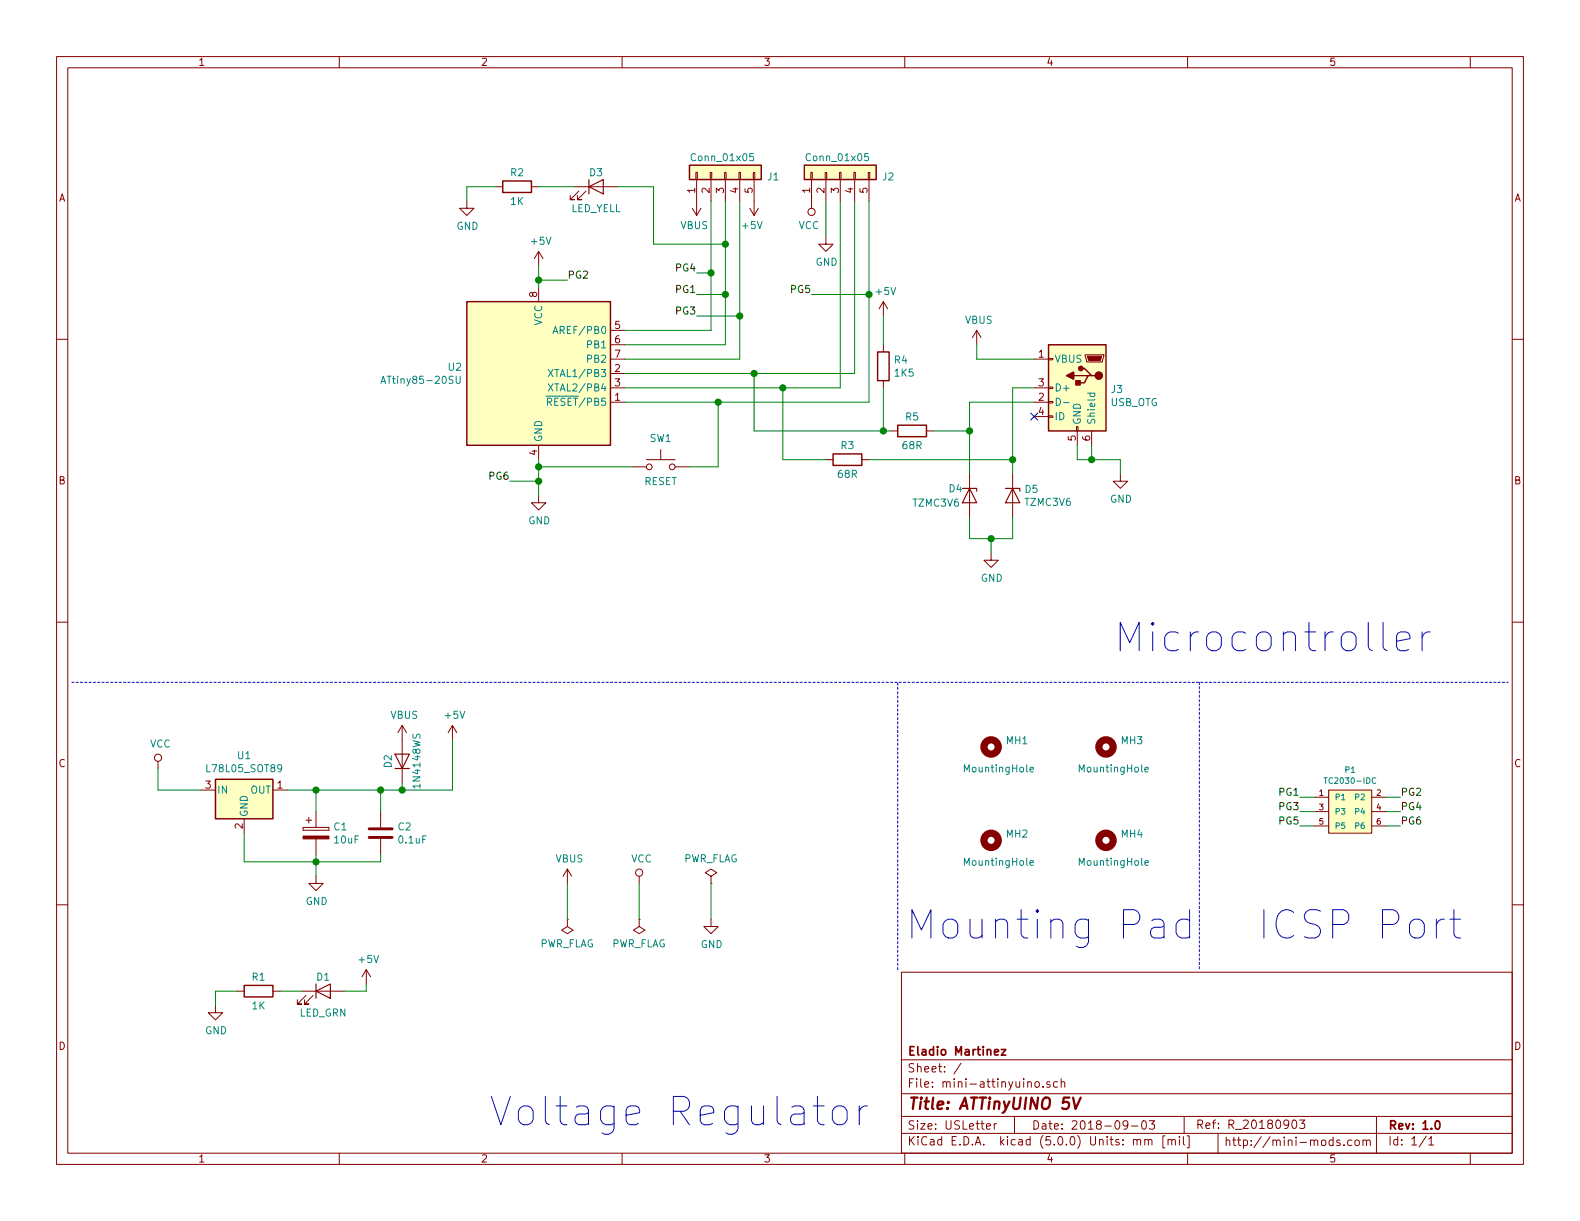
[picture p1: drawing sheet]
<svg xmlns="http://www.w3.org/2000/svg" width="279mm" height="216mm" viewBox="0 0 279 216" stroke-linecap="round" stroke-linejoin="round" font-family="sans-serif">
<g fill="none" stroke="#840000" stroke-width=".18">
<path d="M10 10h259.4v195.9h-259.4zM12 12h255.4v191.9h-255.4zM60 10v2M110 10v2M160 10v2M210 10v2M260 10v2M82.5 35.6v1.2h1.3l-1.3 1.3-1.2-1.3h1.2M87.6 33h1.3M94 33h1.2M101.6 33h7.6M102.4 33.8l-1.6 1.5h.8h-.8v-.8"/>
<path d="M103.6 33.8l-1.5 1.5h.8h-.8v-.8M122.4 36.8l.8 1.3M123.1 30.5h.2v1.3h-.2zM123.2 31.8v6.3M124 36.8l-.8 1.3M125.6 30.5h.3v1.3h-.3zM125.7 31.8v3.8M128.1 30.5h.3v1.3h-.3zM128.3 31.8v3.8M130.7 30.5h.2v1.3h-.2zM130.8 31.8v3.8M132.6 36.8l.7 1.3"/>
<path d="M133.2 30.5h.3v1.3h-.3zM133.3 31.8v6.3M134.1 36.8l-.8 1.3M143.4 30.5h.2v1.3h-.2zM143.5 31.8v5M145.9 30.5h.3v1.3h-.3zM146 31.8v3.8M148.5 30.5h.2v1.3h-.2zM148.6 31.8v3.8M151 30.5h.3v1.3h-.3zM151.1 31.8v3.8M153.5 30.5h.3v1.3h-.3z"/>
<path d="M153.7 31.8v3.8M10 60h2M95.2 44.5v2.5M95.2 50.8v2.5M95.2 44.5l-.7 1.2M95.2 44.5l.8 1.2M107.9 58.4h2.6M146 41.9v1.3h1.3l-1.3 1.3-1.2-1.3h1.2M156.2 53.3v2.6M156.2 53.3l-.8 1.3M156.2 53.3l.8 1.3M172.7 58.4l-.7 1.3"/>
<path d="M172.7 58.4v2.6M172.7 58.4l.8 1.3M267.4 60h2M95.2 78.7v2.6M107.9 71.1h2.6M107.9 66h2.6M107.9 68.6h2.6M107.9 61h2.6M107.9 63.5h2.6M116.8 79.5v1.8M156.2 61v1.2M156.2 67.3v1.3"/>
<path d="M157.5 76.2h1.2M163.8 76.2h1.3M182.9 71.1h2.5M182.9 68.6h2.5M182.9 63.5h2.5M182.9 73.7h2.5M185.4 73.5h.8v.3h-.8zM185.4 71h.8v.2h-.8zM185.4 68.5h.8v.2h-.8zM185.4 63.4h.8v.2h-.8zM190.4 75.4h.2v.8h-.2zM190.5 76.2v2.5"/>
<path d="M191.9 62.7h3.3v.3l-.3 1h-2.7zM193 76.2v2.5M95.2 87.6v1.3h1.3l-1.3 1.3-1.2-1.3h1.2M111.8 82.6h2.5M114.3 81.3h5.1M119.4 82.6h2.5M146 81.3h1.3M152.4 81.3h1.3M171.4 83.8v7.6M175.3 97.8v1.3h1.2l-1.2 1.2-1.3-1.2h1.3M179.1 83.8v7.6M198.1 83.8v1.3h1.3l-1.3 1.3-1.3-1.3h1.3"/>
<path d="M10 110h2M267.4 110h2M27.9 134.6v1.3M35.6 139.7h2.5M48.3 139.7h2.5M71.1 128.3v10.1M71.1 128.3l-.7 1.2M71.1 128.3l.8 1.2M80 128.3l-.8 1.2M80 128.3v2.5M80 128.3l.8 1.2M234.9 139.7h7.7v7.6h-7.7z"/>
<path d="M10 160h2M43.2 144.8v2.5M53.6 146.3v.5zM53.6 146.8h4.6zM53.6 146.3h4.6zM54.1 145h1M54.6 144.5v1M55.9 154.9v1.3h1.2l-1.2 1.3-1.3-1.3h1.3M55.9 143.5v2.8M55.9 148.3v2.8M58.2 146.3v.5zM67.3 143.5v2.8"/>
<path d="M67.3 148.3v2.8M100.3 153.7l-.7 1.2M100.3 153.7v2.5M100.3 153.7l.8 1.2M113 154.9v1.3M125.7 154.9l1-.6-1-.6-1 .6 1 .6v1.3M125.7 156.2h.1M232.4 141h2.5M232.4 143.5h2.5M232.4 146.1h2.5M242.6 141h2.5M242.6 143.5h2.5"/>
<path d="M242.6 146.1h2.5M267.4 160h2M38.1 177.8v1.3h1.3l-1.3 1.2-1.3-1.2h1.3M41.9 175.3h1.3M48.3 175.3h1.2M53.3 175.3h7.7M54.1 176l-1.5 1.5h.7h-.7v-.7M55.4 176l-1.6 1.5h.8h-.8v-.7M64.8 171.5l-.8 1.2M64.8 171.5v2.5M64.8 171.5l.7 1.2M100.3 162.6v1.2l1 .7-1 .6-1-.6 1-.7"/>
<path d="M100.3 162.6h.1M113 162.6v1.2l1 .7-1 .6-1-.6 1-.7M113 162.6h.1M125.7 162.6v1.2h1.3l-1.3 1.3-1.2-1.3h1.2M159.4 171.9h108v32h-108zM159.4 197.4h108M159.4 193.4h108M159.4 187.4h108M170 188l-1.3 1.9M174.4 199.2l.8-.2-.1-.2-.4-.1-.3 .2 .1 .7h.6M175.8 198.7v1M176.2 198.7l-.3 .1-.1 .2"/>
<path d="M179.4 197.4v3M183.1 191.4l.2-.1 .4 .1 .1 .6-.1 .2-.4 .1-.2-.2zM184.5 192.1v.2M185.6 191.3h-.3l-.2 .2 .1 .2 .4 .1v.4h-.5M187 191.3h-.4l-.3 .2 .1 .6 .2 .2 .4-.1M187.7 191.4l.2-.1h.3l.1 1M187.7 190.8v1.5M199.4 198.8l-.1 .2a.48 .48 0 0 1-.6 0v-.7a.48 .48 0 0 1 .6-.1l.1 .1a1.19 1.19 0 0 1-.2 1.3l-.5 .1M200.1 199.1h1.1M202 198.3l.4-.1a.94 .94 0 0 1 0 1.5 .82 .82 0 0 1-.4-1.4zM203.2 198.2h1l-.5 .6 .4 .1v.6l-.2 .2-.7-.2M209.4 197.4v3"/>
<path d="M228.6 198.2l.2-.2a.8 .8 0 0 1 .5 .8 .8 .8 0 0 1-.5 .7l-.2-.1-.2-.4zM229.8 198h.9l-.5 .6 .5 .2v.6l-.2 .1-.7-.1M243.4 197.4v6.5M60 203.9v2M110 203.9v2M159.4 200.4h108M160 203.9v2M200.4 201.6l.2-.1h.4l.1 1M200.4 201.5v1M201.1 201.7a.34 .34 0 0 1 .3-.2 .34 .34 0 0 1 .3 .2v.8M202.4 201.6l.1-.1a.37 .37 0 0 1 .6 .2v.8M202.4 201.5v1"/>
<path d="M203.1 201.7l.2-.2h.3l.1 1M206 200.8h-.4v2.2h.4M206.6 201.6v-.1a.37 .37 0 0 1 .6 .2v.8M206.6 201.5v1M207.2 201.7l.2-.2h.4v1M208.6 201v.1M208.6 201.5v1M209.3 201v1.3l.2 .2M209.9 200.8h.4v2.2h-.4M210 203.9v2M215.4 200.4v3.5M237 201.7a.37 .37 0 0 0-.6 .1v.2l.6 .1v.2l-.2 .3-.4-.1"/>
<path d="M237.7 202.4v.2M239 201.7l-.4-.1-.3 .3 .1 .5 .2 .2 .4-.1M239.7 201.7l.2-.1 .4 .1v.7l-.2 .2-.4-.2zM241 201.7l.2-.1 .4 .1 .1 .9M241 201.6v1M241.7 201.8a.36 .36 0 0 1 .3-.2 .36 .36 0 0 1 .3 .2v.8M252.2 200.9l-1.2 1.9M252.7 201.4l.4-.4v1.5M252.7 202.5h.8M260 203.9v2"/>
<circle cx="143.5" cy="37.5" r=".63"/>
<circle cx="114.8" cy="82.6" r=".51"/>
<circle cx="118.9" cy="82.6" r=".51"/>
<circle cx="27.9" cy="134" r=".63"/>
<circle cx="113" cy="154.3" r=".63"/>
</g>
<path d="M175.9 186.1l.7-.2-.1-.3h-.4l-.2 .2v.7h.6M177.1 185.6h.8l-.8 1h.8M253.9 198.3l.2-.1a.81 .81 0 0 1 .6 .6 .81 .81 0 0 1-.3 .8l-.1 .1a.79 .79 0 0 1-.4-1.4z" fill="none" stroke="#840000" stroke-width=".3"/>
<path d="M189.8 194.1l.4 2 .9-2" fill="none" stroke="#840000" stroke-width=".41"/>
<g fill="#ffffc2" stroke="#ffffc2" stroke-width=".18">
<path d="M82.5 53.3h25.4v25.4h-25.4z"/>
<path d="M185.4 61h10.2v15.2h-10.2z"/>
<path d="M38.1 137.8h10.2v7h-10.2z"/>
<path d="M234.9 139.7h7.7v7.6h-7.7z"/>
<path d="M121.9 29.2h12.7v2.6h-12.7z"/>
<path d="M142.2 29.2h12.7v2.6h-12.7z"/>
</g>
<g fill="none" stroke="#840000" stroke-width=".25">
<path d="M88.9 32h5.1v2h-5.1zM121.9 29.2h12.7v2.6h-12.7zM142.2 29.2h12.7v2.6h-12.7zM82.5 53.3h25.4v25.4h-25.4zM155.2 62.2h2v5.1h-2zM158.7 75.2h5.1v2h-5.1zM185.4 61h10.2v15.2h-10.2zM189.9 66.4h2.5M191.1 65.2h.7l1.2 1.2h.7M193 66.4h-.6l-.6 1.3h-1.3M147.3 80.3h5.1v2h-5.1zM38.1 137.8h10.2v7h-10.2z"/>
<path d="M43.2 174.2h5.1v2.1h-5.1z"/>
</g>
<g fill="none" stroke="#008484" stroke-width=".18">
<path d="M133.2 27.2h-.6v.6l.1-.2 .5 .1v.6l-.2 .1-.4-.1M153.5 27.2h-.6v.6l.2-.2 .4 .1v.6l-.1 .1-.5-.1M97.8 59l.4-1.3 .5 1.3M97.9 58.6h.6M67.4 67.8l.4-1.3 .4 1.3M67.5 67.4h.6M80.7 66.5v1.1l.2 .2h.3l.2-.2v-1.1M96.5 70.1h1.3M96.8 71.1l.6-.1 .2-.2-.1-.3-.2-.1h-.5v1.3M97 65.3l.8 1.3M97 67.9l.8 1.2M97.1 71.1l.5 .6"/>
<path d="M97.8 65.3l-.8 1.3M97.8 67.9l-.8 1.2M186.8 70.4a.64 .64 0 0 1 .7 .6 .64 .64 0 0 1-.7 .7zM188.1 71.2h1M192.3 69.5h1.3M192.8 69.5v.4l.2 .2 .5-.1v-.5M182.1 136.1l.7-.1-.1-.3h-.4l-.2 .1 .1 .6h.5M202.5 136.1l.6-.1-.1-.3h-.3l-.2 .1v.6h.5M234.1 137.5h.6M243.3 137.6a.46 .46 0 0 0-.7 .4 .46 .46 0 0 0 .7 .4M182.1 152.6l.7-.1-.1-.3h-.4l-.2 .1 .1 .7h.5M202.5 152.6l.6-.1-.1-.3h-.3l-.2 .1v.7h.5"/>
</g>
<g fill="none" stroke="#008400" stroke-width=".18">
<path d="M87.6 33h-5.1v2.6M95.2 33h6.4M109.2 33h6.4v10.2h12.7M125.7 35.6v22.8h-15.2M128.3 35.6v25.4h-17.8M130.8 35.6v27.9h-20.3M146 35.6v6.3M148.6 35.6v33h-38.1M151.1 35.6v30.4h-40.6M153.7 35.6v35.5h-43.2M95.2 47v3.8M95.2 49.5h5.1"/>
<path d="M123.2 52.1h5.1M123.2 55.9h7.6M123.2 48.3h2.5M143.5 52.1h10.2M156.2 55.9v5.1M127 71.1v11.5h-5.1M133.3 66v10.2h24.2M138.4 68.6v12.7h7.6M156.2 68.6v7.6M165.1 76.2h6.3M172.7 61v2.5h10.2M182.9 68.6h-3.8v15.2"/>
<path d="M182.9 71.1h-11.5v12.7M190.5 78.7v2.6h7.6v2.5M193 78.7v2.6M90.2 85.1h5M95.2 81.3v6.3M95.2 82.6h16.6M153.7 81.3h25.4M171.4 91.4v3.9h7.7v-3.9M175.3 95.3v2.5M27.9 135.9v3.8h7.7M55.9 139.7v3.8M67.3 139.7v3.8"/>
<path d="M71.1 138.4v1.3M80 130.8v8.9h-29.2M43.2 147.3v5.1h24.1v-1.3M55.9 151.1v3.8M100.3 156.2v6.4M113 156.2v6.4M125.7 156.2v6.4M229.9 141h2.5M229.9 143.5h2.5M229.9 146.1h2.5M245.1 141h2.5M245.1 143.5h2.5"/>
<path d="M245.1 146.1h2.5M41.9 175.3h-3.8v2.5M49.5 175.3h3.8M64.8 174v1.3h-3.8"/>
</g>
<g fill="#008400" stroke="#008400" stroke-width=".25">
<circle cx="95.3" cy="82.6" r=".51"/>
<circle cx="127" cy="71.1" r=".51"/>
<circle cx="171.5" cy="76.2" r=".51"/>
<circle cx="179.1" cy="81.3" r=".51"/>
<circle cx="175.3" cy="95.3" r=".51"/>
<circle cx="55.9" cy="139.7" r=".51"/>
<circle cx="55.9" cy="152.4" r=".51"/>
<circle cx="67.3" cy="139.7" r=".51"/>
<circle cx="193" cy="81.3" r=".51"/>
<circle cx="128.3" cy="52.1" r=".51"/>
<circle cx="95.3" cy="49.5" r=".51"/>
<circle cx="130.8" cy="55.9" r=".51"/>
<circle cx="125.7" cy="48.3" r=".51"/>
<circle cx="95.3" cy="85.1" r=".51"/>
<circle cx="71.1" cy="139.7" r=".51"/>
<circle cx="128.3" cy="43.2" r=".51"/>
<circle cx="133.4" cy="66" r=".51"/>
<circle cx="156.2" cy="76.2" r=".51"/>
<circle cx="153.7" cy="52.1" r=".51"/>
<circle cx="138.4" cy="68.6" r=".51"/>
</g>
<path d="M104.1 33l2.6-1.2v2.5zM104.1 31.8v2.5M170.2 86.4h2.5v.5M171.4 86.4l1.3 2.5h-2.5zM177.8 86.4h2.5v.5M179.1 86.4l1.2 2.5h-2.5zM69.8 133.4h2.6l-1.3 2.5zM69.8 135.9h2.6M55.9 175.3l2.5-1.3v2.5zM55.9 174v2.5" fill="none" stroke="#840000" stroke-width=".2"/>
<g fill="#840000" stroke="#840000" stroke-width=".25">
<path d="M190.2 67.3h.8v.8h-.8z"/>
<path d="M188.6 66.4l1.3-.6v1.3z"/>
<circle cx="194.3" cy="66.4" r=".63"/>
<circle cx="191.1" cy="65.2" r=".38"/>
</g>
<g fill="#840000" stroke="#840000" stroke-width=".18">
<path d="M192.3 63h2.5l-.2 .8h-2.1z"/>
<path d="M53.6 147.8h4.6v.5h-4.6z"/>
</g>
<path d="M182.3 73.1l1.2 1.2M183.5 73.1l-1.2 1.2" fill="none" stroke="#000084" stroke-width=".18"/>
<path d="M65.3 148.1h4M65.3 146.6h4" fill="none" stroke="#840000" stroke-width=".51"/>
<g fill="none" stroke="#0000c2" stroke-width=".18">
<path d="M244.6 110.1v4.3l.2 .4 .5 .3M247 113.4l2.3-.5v-.5l-.2-.4-.5-.3h-.9l-.5 .3-.2 .4v2l.2 .4 .5 .3h.9l.5-.3M251.5 111.7v3.4M252.9 111.7a1.27 1.27 0 0 0-1.4 1M203.7 162.8l.5-.3h.9l.5 .3 .2 .4v2.7M205.8 163.7l-.4 .3h-1.2a.98 .98 0 0 0-.8 .9 .98 .98 0 0 0 .8 1h1.2l.4-.3M210.4 162.8a1.61 1.61 0 0 0-2.2 .2l-.2 .5v1.4l.2 .5a1.61 1.61 0 0 0 2.2 .2M210.4 160.9v5M256.4 162.5h1.9M257.1 160.9v4.3l.3 .4 .4 .3h.5M143.8 195.6h1.9M144.6 193.9v4.3l.2 .5 .5 .2h.4"/>
<path d="M147.7 195.8a1.39 1.39 0 0 1 2.1 .7v1.4a1.36 1.36 0 0 1-1.3 1 1.36 1.36 0 0 1-1.3-1v-1.4zM151.9 195.6v3.3M153.4 195.6a1.28 1.28 0 0 0-1.5 .9"/>
</g>
<path d="M12.7 120.7h254M212.1 120.7v50.8M158.7 171.5v-50.8" fill="none" stroke="#0000c2" stroke-width=".18" stroke-dasharray=".4 .4"/>
<g fill="none" stroke="#840000" stroke-width="1.3">
<circle cx="175.3" cy="132.1" r="1.27"/>
<circle cx="195.6" cy="132.1" r="1.27"/>
<circle cx="175.3" cy="148.6" r="1.27"/>
<circle cx="195.6" cy="148.6" r="1.27"/>
</g>
<g font-size="7" fill="#0000c2">
<text x="196.8" y="115.3">Microcontroller</text>
<text x="160" y="166.1">Mounting Pad</text>
<text x="222.2" y="166.1">ICSP Port</text>
<text x="86.4" y="199.1">Voltage Regulator</text>
</g>
<text font-size="2.8" fill="#840000" x="160.4" y="196.2">Title: ATTinyUINO 5V</text>
<g font-size="2.1" fill="#840000">
<text x="160.4" y="189.6">Sheet: /</text>
<text x="160.4" y="186.6">Eladio Martinez</text>
<text x="160.4" y="192.3">File: mini-attinyuino.sch</text>
<text x="160.4" y="202.5">KiCad E.D.A. kicad (5.0.0) Units: mm [mil]</text>
<text x="160.4" y="199.7">Size: USLetter</text>
<text x="182.4" y="199.7">Date: 2018-09-03</text>
<text x="211.4" y="199.6">Ref: R_20180903</text>
<text x="216.4" y="202.6">http://mini-mods.com</text>
<text x="245.4" y="199.7">Rev: 1.0</text>
<text x="245.4" y="202.5">Id: 1/1</text>
</g>
<g font-size="1.8" fill="#840000">
<text x="35" y="11.6">1</text>
<text x="85" y="11.6">2</text>
<text x="135" y="11.6">3</text>
<text x="185" y="11.6">4</text>
<text x="235" y="11.6">5</text>
<text x="10.4" y="35.6">A</text>
<text x="122.9" y="34.1" transform="rotate(-90 122.9 34.1)">1</text>
<text x="125.5" y="34.1" transform="rotate(-90 125.5 34.1)">2</text>
<text x="128" y="34.1" transform="rotate(-90 128 34.1)">3</text>
<text x="130.6" y="34.1" transform="rotate(-90 130.6 34.1)">4</text>
<text x="133.1" y="34.1" transform="rotate(-90 133.1 34.1)">5</text>
<text x="143.3" y="34.1" transform="rotate(-90 143.3 34.1)">1</text>
<text x="145.8" y="34.1" transform="rotate(-90 145.8 34.1)">2</text>
<text x="148.3" y="34.1" transform="rotate(-90 148.3 34.1)">3</text>
<text x="150.9" y="34.1" transform="rotate(-90 150.9 34.1)">4</text>
<text x="153.4" y="34.1" transform="rotate(-90 153.4 34.1)">5</text>
<text x="267.8" y="35.6">A</text>
<text x="95" y="52.6" transform="rotate(-90 95 52.6)">8</text>
<text x="108.7" y="58.2">5</text>
<text x="108.7" y="65.8">2</text>
<text x="108.7" y="60.7">6</text>
<text x="108.7" y="63.2">7</text>
<text x="183.7" y="63.2">1</text>
<text x="108.7" y="70.9">1</text>
<text x="108.7" y="68.3">3</text>
<text x="183.7" y="70.9">2</text>
<text x="183.7" y="68.3">3</text>
<text x="183.7" y="73.4">4</text>
<text x="190.2" y="78" transform="rotate(-90 190.2 78)">5</text>
<text x="192.8" y="78" transform="rotate(-90 192.8 78)">6</text>
<text x="95" y="80.5" transform="rotate(-90 95 80.5)">4</text>
<text x="10.4" y="85.6">B</text>
<text x="267.8" y="85.6">B</text>
<text x="10.4" y="135.6">C</text>
<text x="267.8" y="135.6">C</text>
<text x="36.3" y="139.4">3</text>
<text x="49" y="139.4">1</text>
<text x="42.9" y="146.5" transform="rotate(-90 42.9 146.5)">2</text>
<text x="10.4" y="185.6">D</text>
<text x="267.8" y="185.6">D</text>
<text x="35" y="205.5">1</text>
<text x="85" y="205.5">2</text>
<text x="135" y="205.5">3</text>
<text x="185" y="205.5">4</text>
<text x="235" y="205.5">5</text>
</g>
<g font-size="1.8" fill="#008484">
<text x="122.6" y="28.5">Conn_01x05</text>
<text x="142.9" y="28.5">Conn_01x05</text>
<text x="90.3" y="31.2">R2</text>
<text x="104.3" y="31.2">D3</text>
<text x="135.8" y="31.9">J1</text>
<text x="156.1" y="31.9">J2</text>
<text x="80.7" y="40.6">GND</text>
<text x="90.3" y="36.2">1K</text>
<text x="100.9" y="37.5">LED_YELL</text>
<text x="120.3" y="40.5">VBUS</text>
<text x="131.4" y="40.5">+5V</text>
<text x="141.2" y="40.5">VCC</text>
<text x="94" y="43.3">+5V</text>
<text x="144.2" y="47">GND</text>
<text x="155" y="52.2">+5V</text>
<text x="95.9" y="57.6" transform="rotate(-90 95.9 57.6)">VCC</text>
<text x="98.7" y="59.1">AREF/PB0</text>
<text x="170.7" y="57.3">VBUS</text>
<text x="79.3" y="65.6">U2</text>
<text x="104" y="61.6">PB1</text>
<text x="104" y="64.1">PB2</text>
<text x="158.2" y="64.3">R4</text>
<text x="186.4" y="64.1">VBUS</text>
<text x="68.2" y="67.9">ATtiny85-20SU</text>
<text x="97.6" y="71.8">RESET/PB5</text>
<text x="97.9" y="66.7">XTAL1/PB3</text>
<text x="97.9" y="69.2">XTAL2/PB4</text>
<text x="158.3" y="66.6">1K5</text>
<text x="186.4" y="69.2">D+</text>
<text x="196.3" y="71.8">USB_OTG</text>
<text x="196.5" y="69.5">J3</text>
<text x="160.2" y="74.3">R5</text>
<text x="186.4" y="74.3">ID</text>
<text x="191.1" y="75.2" transform="rotate(-90 191.1 75.2)">GND</text>
<text x="193.7" y="75.2" transform="rotate(-90 193.7 75.2)">Shield</text>
<text x="95.9" y="78.2" transform="rotate(-90 95.9 78.2)">GND</text>
<text x="114.9" y="78.2">SW1</text>
<text x="148.7" y="79.4">R3</text>
<text x="159.7" y="79.4">68R</text>
<text x="113.9" y="85.8">RESET</text>
<text x="148.2" y="84.5">68R</text>
<text x="161.5" y="89.6">TZMC3V6</text>
<text x="167.8" y="87">D4</text>
<text x="181.3" y="87.1">D5</text>
<text x="181.3" y="89.5">TZMC3V6</text>
<text x="196.3" y="88.9">GND</text>
<text x="93.4" y="92.7">GND</text>
<text x="173.4" y="102.9">GND</text>
<text x="69.1" y="127.1">VBUS</text>
<text x="78.8" y="127.1">+5V</text>
<text x="178" y="131.6">MH1</text>
<text x="198.3" y="131.6">MH3</text>
<text x="26.5" y="132.2">VCC</text>
<text x="36.9" y="136.6">L78L05_SOT89</text>
<text x="42.1" y="134.2">U1</text>
<text x="69.3" y="135.7" transform="rotate(-90 69.3 135.7)">D2</text>
<text x="170.7" y="136.6">MountingHole</text>
<text x="191.1" y="136.6">MountingHole</text>
<text x="38.4" y="140.3">IN</text>
<text x="44.3" y="140.3">OUT</text>
<text x="74.3" y="139.1" transform="rotate(-90 74.3 139.1)">1N4148WS</text>
<text x="43.8" y="144.5" transform="rotate(-90 43.8 144.5)">GND</text>
<text x="59.1" y="146.8">C1</text>
<text x="59.2" y="149.1">10uF</text>
<text x="70.4" y="146.8">C2</text>
<text x="70.6" y="149.1">0.1uF</text>
<text x="178" y="148.1">MH2</text>
<text x="198.3" y="148.1">MH4</text>
<text x="98.3" y="152.5">VBUS</text>
<text x="111.6" y="152.5">VCC</text>
<text x="120.8" y="152.5">PWR_FLAG</text>
<text x="170.7" y="153.1">MountingHole</text>
<text x="191.1" y="153.1">MountingHole</text>
<text x="54.1" y="160">GND</text>
<text x="95.4" y="167.5">PWR_FLAG</text>
<text x="108.1" y="167.5">PWR_FLAG</text>
<text x="123.9" y="167.6">GND</text>
<text x="44.6" y="173.4">R1</text>
<text x="56" y="173.4">D1</text>
<text x="63.6" y="170.3">+5V</text>
<text x="44.6" y="178.5">1K</text>
<text x="52.9" y="179.8">LED_GRN</text>
<text x="36.3" y="182.9">GND</text>
</g>
<g font-size="1.8">
<text x="100.3" y="49.3">PG2</text>
<text x="119.7" y="51.8">PG1</text>
<text x="119.7" y="48">PG4</text>
<text x="140" y="51.8">PG5</text>
<text x="119.7" y="55.6">PG3</text>
<text x="86.6" y="84.8">PG6</text>
<text x="226.3" y="140.7">PG1</text>
<text x="226.3" y="143.3">PG3</text>
<text x="247.6" y="140.7">PG2</text>
<text x="247.6" y="143.3">PG4</text>
<text x="226.3" y="145.8">PG5</text>
<text x="247.6" y="145.8">PG6</text>
</g>
<g font-size="1.4" fill="#008484">
<text x="237.9" y="136.7">P1</text>
<text x="234.8" y="138.6">TC2030-IDC</text>
<text x="236" y="141.5">P1</text>
<text x="239.8" y="141.5">P2</text>
<text x="236" y="144">P3</text>
<text x="236" y="146.6">P5</text>
<text x="239.8" y="144">P4</text>
<text x="239.8" y="146.6">P6</text>
</g>
<g font-size="1.4" fill="#840000">
<text x="233.3" y="140.7">1</text>
<text x="233.3" y="143.3">3</text>
<text x="243.5" y="140.7">2</text>
<text x="243.5" y="143.3">4</text>
<text x="233.3" y="145.8">5</text>
<text x="243.5" y="145.8">6</text>
</g>
</svg>
